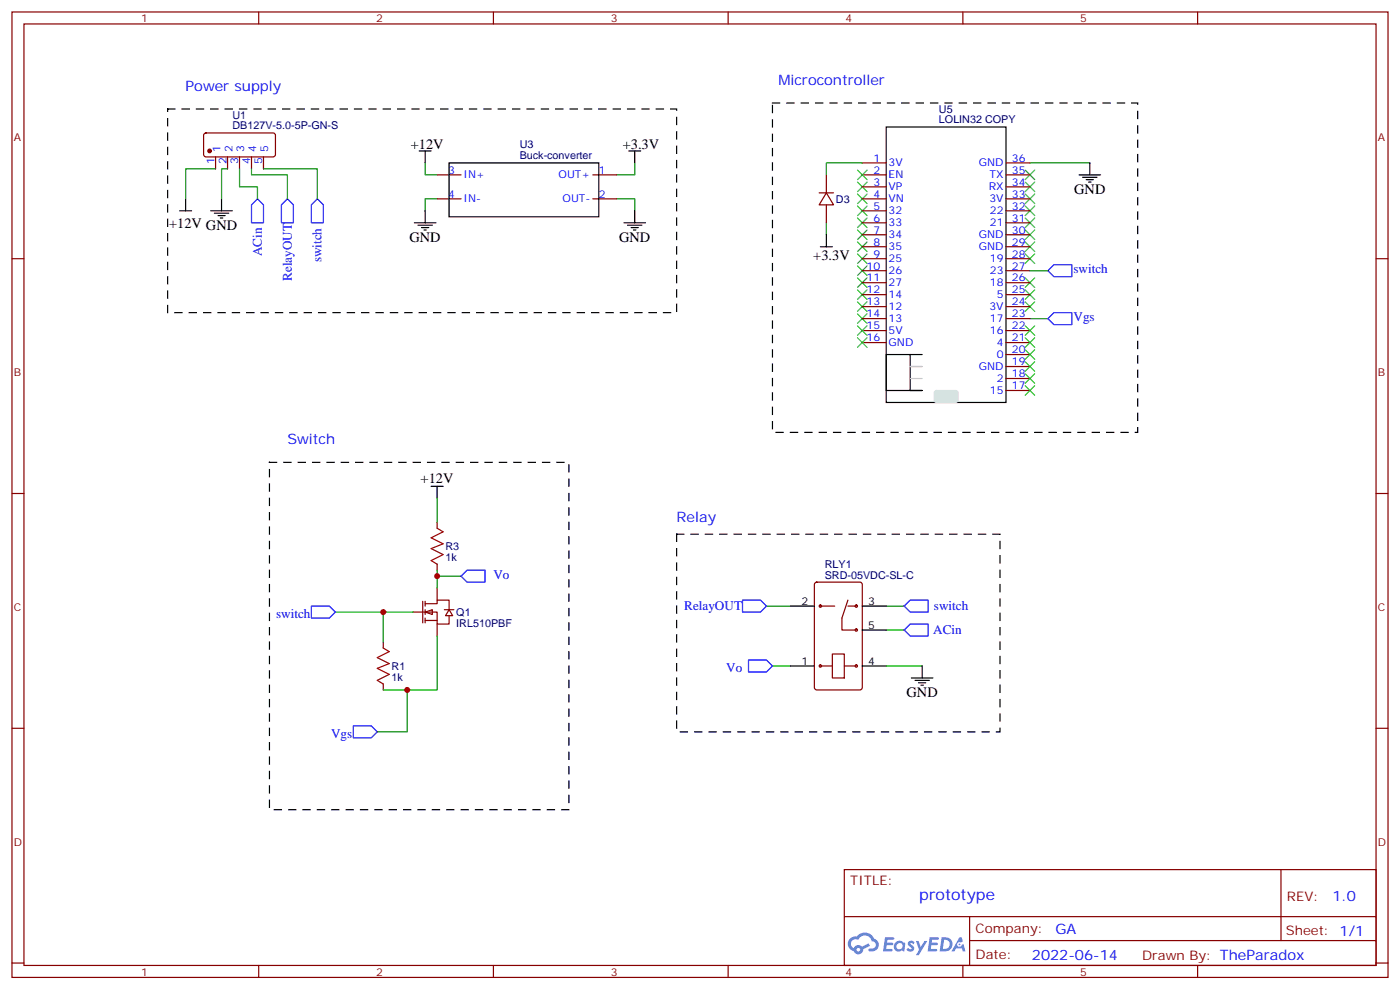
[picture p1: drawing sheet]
<svg xmlns="http://www.w3.org/2000/svg" width="412mm" height="292mm" viewBox="0 0 412 292" stroke-linecap="round" stroke-linejoin="round" font-family="sans-serif">
<g fill="none" stroke="#870000" stroke-width=".35">
<path d="M3.5 3.5h405.4v284.4h-405.4zM7.1 7.1h398.2v277.2h-398.2zM76.2 3.5v3.6M145.3 3.5v3.6M214.5 3.5v3.6M283.6 3.5v3.6M352.8 3.5v3.6M3.5 76.2h3.6M405.3 76.2h3.6M3.5 145.3h3.6M405.3 145.3h3.6M3.5 214.5h3.6"/>
<path d="M405.3 214.5h3.6M248.7 256.1h156.6v28.2h-156.6zM377.3 256.1v20.9M248.7 270h156.5M285.6 277h119.6M285.6 270v14.1M3.5 283.6h3.6M76.2 284.3v3.6M145.3 284.3v3.6M214.5 284.3v3.6M283.6 284.3v3.6M352.8 284.3v3.6"/>
<path d="M405.3 283.6h3.6"/>
</g>
<g fill="#5487ff">
<path d="M267.7 277.3a1.22 1.22 0 0 1 1.7 .3l-.4 .5a.47 .47 0 0 0-.3-.4 .47 .47 0 0 0-.5 .2l.1 .3a1.14 1.14 0 0 1 .8 1.7 1.14 1.14 0 0 1-1.9 0l-.2-.2 .5-.5 .7 .4a.29 .29 0 0 0 .3-.3 .29 .29 0 0 0-.2-.3 1.04 1.04 0 0 1-.6-1.7z"/>
<path d="M260.7 276h2.4l.3 .2-.2 .5-1.8 .1-.1 .8h1.5l.3 .4-.3 .4h-1.6l-.2 1.1h1.7l.2 .3-.2 .3-2.6 .1z"/>
<path d="M273.8 276h2.4l.3 .2-.1 .5-1.8 .1-.2 .8h1.6l.3 .4-.4 .4h-1.6l-.1 1.1h1.7l.2 .3-.2 .3-2.6 .1z"/>
<path d="M282.6 276.1h.7l.3 1.2-.6 .3a.69 .69 0 0 0-1 .3 .69 .69 0 0 0 .4 1 .69 .69 0 0 0 .9-.7l.5-.2 .6 2.2h-.8l-.2-.9h-1.8l-.5 .9h-.8z"/>
<path d="M269.8 277.1h.8l.6 1.8 1.1-1.8h.9l-2.6 4.2h-.8l.9-1.5z"/>
<path d="M277.4 276.1l-.6 4.1h1.3a2.11 2.11 0 0 0 2.5-2.1 2.11 2.11 0 0 0-2.5-2zM278.1 276.8a1.39 1.39 0 0 1 1.7 1.4 1.39 1.39 0 0 1-1.8 1.3h-.3z"/>
<path d="M263.7 277.7a1.54 1.54 0 0 0-.1 2.1 1.54 1.54 0 0 0 2.2 .2l.6 .2 .3-2.3-.2-.2-.4-.1a1.49 1.49 0 0 0-2.4 .1zM264 278.7a.94 .94 0 0 1 1.8 0 .94 .94 0 0 1-1.8 0z"/>
<path d="M250.4 276.4a2.18 2.18 0 0 0 1.1 3.7 1.44 1.44 0 0 0 1.6 1 1.44 1.44 0 0 0 1.2-1.5l2-1-.5-.8-1.9 1a1.47 1.47 0 0 0-2.4 .4 1.39 1.39 0 0 1-.7-1.9 1.39 1.39 0 0 1 2-.5 2.12 2.12 0 0 1 2.2-1.3 2.12 2.12 0 0 1 1.9 1.7 1.14 1.14 0 0 1 1.1 1.4 1.14 1.14 0 0 1-1.7 .8 .43 .43 0 0 0-.5 .3 .43 .43 0 0 0 .4 .5 1.98 1.98 0 0 0 2.5-1.2 1.98 1.98 0 0 0-1.2-2.5 3.1 3.1 0 0 0-5.3-.7l-.9 .1zM252.3 279.7a.55 .55 0 0 1 1.1 0 .55 .55 0 0 1-1.1 0z"/>
<circle cx="282.6" cy="278.1" r=".26"/>
</g>
<path d="M187 48v3.5h-5.3M243.4 65.6v3.5M261.1 178.5h5.2" fill="none" stroke="#008700" stroke-width=".35"/>
<path d="M93.5 58.6l1.7 1.7v5.3h-3.5v-5.3zM266.3 178.5l1.8-1.8h5.3v3.6h-5.3z" fill="none" stroke="#00f" stroke-width=".35"/>
<g fill="#fff" stroke="#870000" stroke-width=".35">
<path d="M125.2 180.3l2.2-.7v1.4z"/>
<path d="M132.3 179.6l1 1.7h-2.1z"/>
</g>
<g fill="none" stroke="#870000" stroke-width=".35">
<path d="M128.8 58.6h7M128.8 51.5h7M174.6 58.6h7.1M174.6 51.5h7.1M241.3 56.8h4.2M243.4 56.8l2.1 3.5h-4.2zM243.4 51.5v5.3M243.4 60.3v5.3M128.8 153.8v1.8M124.5 177.1v6.3M125.2 177.8h3.6v-1.1h3.5v2.9M125.2 177.1v1.4"/>
<path d="M125.2 179.6v1.4M128.8 166.2v1.7M128.8 173.2v3.5M130.9 179.6h2.8M240.1 171.7l.5-.3h12.7l.6 .5 .1 30.6-.5 .6-12.9 .1-.7-.5v-30.5zM241.7 178.5h4.2M249.8 176.7l-1.8 5.3v3.6h4.2M249.8 178.5h2.4M112.9 189.1v1.8M121.7 180.3h7.1v3.5h3.5v-2.5M125.2 182.7h3.6M125.2 182v1.4"/>
<path d="M128.8 183.8v3.5M241.7 196.1h3.5M245.2 192.6h3.5v7.1h-3.5zM248.7 196.1h3.5M112.9 201.4v1.8"/>
<circle cx="241.7" cy="178.5" r=".35"/>
<circle cx="252.2" cy="178.5" r=".35"/>
<circle cx="241.7" cy="196.1" r=".35"/>
<circle cx="252.2" cy="196.1" r=".35"/>
<circle cx="252.2" cy="185.6" r=".35"/>
</g>
<g fill="none" stroke="#008700" stroke-width=".35">
<path d="M125.2 48v3.5h3.6M128.8 58.6h-3.6v3.5M181.7 58.6h5.3v3.5M303.4 48h17.6M303.4 93.8h5.3M128.8 169.7h7M128.8 167.9v5.3M225.8 178.5h7M98.8 180.3h22.9M128.8 187.3v15.9h-15.9M227.5 196.1h5.3M261.1 196.1h10.5"/>
<path d="M261.1 185.6h5.2"/>
</g>
<g fill="none" stroke="#000" stroke-width=".35">
<path d="M261.1 37.4h35.2v81.1h-35.2zM123.5 44.5h3.5M125.2 44.5v3.5M132.3 48h44.1v15.9h-44.1zM185.2 44.5h3.5M187 44.5v3.5M317.9 51.5h6.3M318.9 52.2h4.2M320 52.9h2.1M320.7 53.6h.7M321 48v3.5M122.1 65.6h6.3"/>
<path d="M123.1 66.3h4.3M124.2 67h2.1M124.9 67.7h.7M125.2 62.1v3.5M183.8 65.6h6.3M184.9 66.3h4.2M185.9 67h2.1M186.6 67.7h.7M187 62.1v3.5M241.7 72.7h3.5M243.4 69.1v3.6M232.8 178.5h7.1"/>
<path d="M254 178.5h7.1M232.8 196.1h7.1M254 196.1h7.1M254 185.6h7.1M268.5 199.7h6.3M271.6 196.1v3.6M269.5 200.4h4.3M270.6 201.1h2.1M271.3 201.8h.7"/>
</g>
<g fill="none" stroke="#3c3" stroke-width=".35">
<path d="M252.6 57.2l2.8 2.8M252.6 53.6l2.8 2.8M255.4 57.2l-2.8 2.8M255.4 53.6l-2.8 2.8M302 57.2l2.8 2.8M302 53.6l2.8 2.8M302 50.1l2.8 2.8M304.8 57.2l-2.8 2.8M304.8 53.6l-2.8 2.8M304.8 50.1l-2.8 2.8M252.6 78.3l2.8 2.8M252.6 74.8l2.8 2.8"/>
<path d="M252.6 71.3l2.8 2.8M252.6 67.7l2.8 2.9M252.6 64.2l2.8 2.8M252.6 60.7l2.8 2.8M255.4 78.3l-2.8 2.8M255.4 74.8l-2.8 2.8M255.4 71.3l-2.8 2.8M255.4 67.7l-2.8 2.9M255.4 64.2l-2.8 2.8M255.4 60.7l-2.8 2.8M302 74.8l2.8 2.8M302 71.3l2.8 2.8"/>
<path d="M302 67.7l2.8 2.9M302 64.2l2.8 2.8M302 60.7l2.8 2.8M304.8 74.8l-2.8 2.8M304.8 71.3l-2.8 2.8M304.8 67.7l-2.8 2.9M304.8 64.2l-2.8 2.8M304.8 60.7l-2.8 2.8M252.6 92.4l2.8 2.8M252.6 88.9l2.8 2.8M252.6 85.4l2.8 2.8M252.6 81.8l2.8 2.9"/>
<path d="M255.4 92.4l-2.8 2.8M255.4 88.9l-2.8 2.8M255.4 85.4l-2.8 2.8M255.4 81.8l-2.8 2.9M302 88.9l2.8 2.8M302 85.4l2.8 2.8M302 81.8l2.8 2.9M304.8 88.9l-2.8 2.8M304.8 85.4l-2.8 2.8M304.8 81.8l-2.8 2.9"/>
</g>
<path d="M75.8 58.6l1.8 1.7v5.3h-3.5v-5.3zM84.7 58.6l1.7 1.7v5.3h-3.5v-5.3zM310.4 92.1h5.3v3.5h-5.3l-1.7-1.8zM137.6 167.9h5.3v3.5h-5.3l-1.8-1.7zM218.7 176.7h5.3l1.8 1.8-1.8 1.8h-5.3zM220.5 194.4h5.3l1.7 1.7-1.7 1.8h-5.3zM266.3 185.6l1.8-1.8h5.3v3.5h-5.3z" fill="none" stroke="#00f" stroke-width=".35"/>
<path d="M49.4 32.1h149.9v60h-149.9zM227.5 30.3h107.6v97.1h-107.6zM79.4 136.2h88.2v102.3h-88.2zM199.3 157.3h95.3v58.2h-95.3z" fill="none" stroke="#000" stroke-width=".35" stroke-dasharray="2.1 2.1"/>
<path d="M128.8 155.6l1.7 1-3.5 1.8 3.5 1.8-3.5 1.4 3.5 1.7-3.5 1.8 1.8 1.1M112.9 190.9l1.8 1-3.6 1.8 3.6 1.7-3.6 1.4 3.6 1.8-3.6 1.8 1.8 1" fill="none" stroke="#a10000" stroke-width=".35"/>
<path d="M275.4 115.2l.5-.2 5.9 .1 .4 .6v2.4l-.7 .4h-5.9l-.4-.7v-2.1z" fill="#dedede" stroke="#dedede" stroke-width=".35"/>
<path d="M261.1 104.4h7v10.6h-7z" fill="#fff" stroke="#000" stroke-width=".35"/>
<path d="M54.7 58.6v3.5M65.3 58.6v3.5M52.9 62.1h3.5M62.1 62.1h6.3M63.1 62.8h4.3M64.2 63.5h2.1M64.9 64.2h.7M268.1 104.4h3.5M271.6 115h-3.5h3.5M127 143.2h3.5M128.8 143.2v3.6" fill="none" stroke="#000" stroke-width=".35"/>
<path d="M268.1 108h3.5M268.1 111.5h3.5" fill="none" stroke="#ccc" stroke-width=".35"/>
<g fill="none" stroke="#870000" stroke-width=".35">
<path d="M60.2 39.4l.5-.2h20l.4 .7v5.9l-.7 .4-20-.1-.4-.6v-5.6zM63.5 46.2v3.5M67 46.2v3.5M70.6 46.2v3.5M74.1 46.2v3.5M77.6 46.2v3.5M254 51.5h7.1M254 55h7.1M254 58.6h7.1M254 48h7.1M296.3 51.5h7.1M296.3 55h7.1"/>
<path d="M296.3 58.6h7.1M296.3 48h7.1M254 62.1h7.1M254 65.6h7.1M254 69.1h7.1M254 72.7h7.1M254 76.2h7.1M254 79.7h7.1M296.3 62.1h7.1M296.3 65.6h7.1M296.3 69.1h7.1M296.3 72.7h7.1"/>
<path d="M296.3 76.2h7.1M296.3 79.7h7.1M254 83.3h7.1M254 86.8h7.1M254 90.3h7.1M254 93.8h7.1M254 97.4h7.1M296.3 83.3h7.1M296.3 86.8h7.1M296.3 90.3h7.1M296.3 93.8h7.1M296.3 97.4h7.1"/>
<path d="M254 100.9h7.1M296.3 100.9h7.1M296.3 104.4h7.1M296.3 108h7.1M296.3 111.5h7.1M296.3 115h7.1"/>
</g>
<path d="M63.5 49.7h-8.8v8.9M67 49.7h-1.7v8.9M70.6 49.7v5.3h5.2v3.6M74.1 49.7v1.8h10.6v7.1M77.6 49.7h15.9v8.9M254 48h-10.6v3.5M303.4 79.7h5.3M128.8 146.8v7M112.9 180.3v8.8M119.9 203.2v12.3h-8.8" fill="none" stroke="#008700" stroke-width=".35"/>
<g fill="none" stroke="#3c3" stroke-width=".35">
<path d="M252.6 50.1l2.8 2.8M255.4 50.1l-2.8 2.8M252.6 96l2.8 2.8M252.6 99.5l2.8 2.8M255.4 96l-2.8 2.8M255.4 99.5l-2.8 2.8M302 96l2.8 2.8M302 99.5l2.8 2.8M304.8 96l-2.8 2.8M304.8 99.5l-2.8 2.8M302 103l2.8 2.8M302 106.5l2.8 2.9"/>
<path d="M302 110.1l2.8 2.8M302 113.6l2.8 2.8M304.8 103l-2.8 2.8M304.8 106.5l-2.8 2.9M304.8 110.1l-2.8 2.8M304.8 113.6l-2.8 2.8"/>
</g>
<circle cx="61.7" cy="44.4" r=".53" fill="#870000" stroke="#870000" stroke-width=".35"/>
<path d="M308.7 79.7l1.7-1.7h5.3v3.5h-5.3zM91.7 178.5h5.3l1.8 1.8-1.8 1.7h-5.3zM104.1 213.8h5.3l1.7 1.7-1.7 1.8h-5.3z" fill="none" stroke="#00f" stroke-width=".35"/>
<g fill="#c00">
<circle cx="128.8" cy="169.7" r=".88"/>
<circle cx="112.9" cy="180.3" r=".88"/>
<circle cx="119.9" cy="203.2" r=".88"/>
</g>
<text font-size="4.6" fill="#00f" x="270.8" y="265.1">prototype</text>
<g font-size="4.2" fill="#00f">
<text x="54.7" y="26.8">Power supply</text>
<text x="229.3" y="25">Microcontroller</text>
<text x="84.7" y="130.9">Switch</text>
<text x="199.3" y="153.8">Relay</text>
<text x="392.5" y="265.4">1.0</text>
<text x="310.9" y="274.9">GA</text>
<text x="304" y="282.7">2022-06-14</text>
</g>
<g font-size="4.2">
<text x="121" y="43.7">+12V</text>
<text x="183.4" y="43.7">+3.3V</text>
<text x="316.4" y="57.2">GND</text>
<text x="49.8" y="67.1">+12V GND</text>
<text x="120.6" y="71.3">GND</text>
<text x="182.4" y="71.3">GND</text>
<text x="239.6" y="76.6">+3.3V</text>
<text x="123.9" y="142.1">+12V</text>
<text x="267.1" y="205.3">GND</text>
</g>
<g font-size="3.9" fill="#00f">
<text x="77.1" y="75.5" transform="rotate(-90 77.1 75.5)">ACin</text>
<text x="94.7" y="77.3" transform="rotate(-90 94.7 77.3)">switch</text>
<text x="85.9" y="82.8" transform="rotate(-90 85.9 82.8)">RelayOUT</text>
<text x="316.2" y="80.5">switch</text>
<text x="316.2" y="94.6">Vgs</text>
<text x="145.4" y="170.5">Vo</text>
<text x="201.6" y="179.8">RelayOUT</text>
<text x="275.1" y="179.8">switch</text>
<text x="81.3" y="182.1">switch</text>
<text x="274.9" y="186.8">ACin</text>
<text x="213.9" y="197.9">Vo</text>
<text x="97.5" y="217.4">Vgs</text>
</g>
<g font-size="3.9" fill="#800">
<text x="250.5" y="260.7">TITLE:</text>
<text x="379.1" y="265.4">REV:</text>
<text x="287.4" y="274.9">Company:</text>
<text x="378.7" y="275.5">Sheet: 1/1</text>
<text x="287.4" y="282.6">Date:</text>
<text x="336.4" y="282.7">Drawn By: TheParadox</text>
</g>
<g font-size="3.2" fill="#800">
<text x="41.6" y="6.5">1</text>
<text x="110.8" y="6.5">2</text>
<text x="179.9" y="6.5">3</text>
<text x="249.1" y="6.5">4</text>
<text x="318.2" y="6.5">5</text>
<text x="4.1" y="41.6">A</text>
<text x="405.9" y="41.6">A</text>
<text x="4.1" y="110.8">B</text>
<text x="405.9" y="110.8">B</text>
<text x="4.1" y="179.9">C</text>
<text x="405.9" y="179.9">C</text>
<text x="4.1" y="249.1">D</text>
<text x="405.9" y="249.1">D</text>
<text x="41.6" y="287.3">1</text>
<text x="110.8" y="287.3">2</text>
<text x="179.9" y="287.3">3</text>
<text x="249.1" y="287.3">4</text>
<text x="318.2" y="287.3">5</text>
</g>
<g font-size="3.2" fill="#000080">
<text x="68.5" y="34.9">U1</text>
<text x="276.6" y="33.2">U5</text>
<text x="68.5" y="38.1">DB127V-5.0-5P-GN-S</text>
<text x="276.6" y="36.3">LOLIN32 COPY</text>
<text x="153.1" y="46.7">Buck-converter</text>
<text x="153.1" y="43.5">U3</text>
<text x="246.2" y="59.7">D3</text>
<text x="131.2" y="165.2">1k</text>
<text x="131.2" y="162">R3</text>
<text x="243" y="167.2">RLY1</text>
<text x="242.9" y="170.4">SRD-05VDC-SL-C</text>
<text x="134.4" y="184.6">IRL510PBF</text>
<text x="134.4" y="181.4">Q1</text>
<text x="115.4" y="197.3">R1</text>
<text x="115.4" y="200.5">1k</text>
</g>
<g font-size="3.2" fill="#00f">
<text x="64.9" y="44.9" transform="rotate(-90 64.9 44.9)">1</text>
<text x="68.4" y="44.9" transform="rotate(-90 68.4 44.9)">2</text>
<text x="72" y="44.9" transform="rotate(-90 72 44.9)">3</text>
<text x="75.5" y="44.9" transform="rotate(-90 75.5 44.9)">4</text>
<text x="79" y="44.9" transform="rotate(-90 79 44.9)">5</text>
<text x="257.3" y="47.6">1</text>
<text x="298.1" y="47.6">36</text>
<text x="63.1" y="48.4" transform="rotate(-90 63.1 48.4)">1</text>
<text x="66.7" y="48.4" transform="rotate(-90 66.7 48.4)">2</text>
<text x="70.2" y="48.4" transform="rotate(-90 70.2 48.4)">3</text>
<text x="73.7" y="48.4" transform="rotate(-90 73.7 48.4)">4</text>
<text x="77.3" y="48.4" transform="rotate(-90 77.3 48.4)">5</text>
<text x="132" y="51.2">3</text>
<text x="136.5" y="52.6">IN+</text>
<text x="164.5" y="52.6">OUT+</text>
<text x="176.4" y="51.2">1</text>
<text x="257.3" y="51.2">2</text>
<text x="261.8" y="52.6">EN</text>
<text x="261.8" y="49">3V</text>
<text x="288.3" y="49">GND</text>
<text x="291.5" y="52.6">TX</text>
<text x="298.1" y="51.2">35</text>
<text x="132" y="58.2">4</text>
<text x="136.5" y="59.6">IN-</text>
<text x="165.7" y="59.6">OUT-</text>
<text x="176.4" y="58.2">2</text>
<text x="257.3" y="54.7">3</text>
<text x="257.3" y="58.2">4</text>
<text x="261.8" y="56.1">VP</text>
<text x="261.8" y="59.6">VN</text>
<text x="291.2" y="56.1">RX</text>
<text x="291.4" y="59.6">3V</text>
<text x="298.1" y="54.7">34</text>
<text x="298.1" y="58.2">33</text>
<text x="257.3" y="61.7">5</text>
<text x="257.3" y="65.3">6</text>
<text x="261.8" y="63.1">32</text>
<text x="291.6" y="63.1">22</text>
<text x="298.1" y="61.7">32</text>
<text x="298.1" y="65.3">31</text>
<text x="257.3" y="68.8">7</text>
<text x="261.8" y="66.7">33</text>
<text x="261.8" y="70.2">34</text>
<text x="288.3" y="70.2">GND</text>
<text x="291.6" y="66.7">21</text>
<text x="298.1" y="68.8">30</text>
<text x="257.3" y="72.3">8</text>
<text x="257.3" y="75.8">9</text>
<text x="261.8" y="73.7">35</text>
<text x="261.8" y="77.3">25</text>
<text x="288.3" y="73.7">GND</text>
<text x="291.6" y="77.3">19</text>
<text x="298.1" y="72.3">29</text>
<text x="298.1" y="75.8">28</text>
<text x="255.3" y="79.4">10</text>
<text x="255.3" y="82.9">11</text>
<text x="261.8" y="80.8">26</text>
<text x="291.6" y="80.8">23</text>
<text x="298.1" y="79.4">27</text>
<text x="298.1" y="82.9">26</text>
<text x="255.3" y="86.4">12</text>
<text x="255.3" y="90">13</text>
<text x="261.8" y="84.3">27</text>
<text x="261.8" y="87.8">14</text>
<text x="291.6" y="84.3">18</text>
<text x="293.6" y="87.8">5</text>
<text x="298.1" y="86.4">25</text>
<text x="298.1" y="90">24</text>
<text x="255.3" y="93.5">14</text>
<text x="261.8" y="91.4">12</text>
<text x="261.8" y="94.9">13</text>
<text x="291.4" y="91.4">3V</text>
<text x="291.6" y="94.9">17</text>
<text x="298.1" y="93.5">23</text>
<text x="255.3" y="97">15</text>
<text x="255.3" y="100.5">16</text>
<text x="261.8" y="98.4">5V</text>
<text x="261.8" y="102">GND</text>
<text x="291.6" y="98.4">16</text>
<text x="293.6" y="102">4</text>
<text x="298.1" y="97">22</text>
<text x="298.1" y="100.5">21</text>
<text x="293.6" y="105.5">0</text>
<text x="298.1" y="104.1">20</text>
<text x="298.1" y="107.6">19</text>
<text x="288.3" y="109">GND</text>
<text x="293.6" y="112.5">2</text>
<text x="298.1" y="111.1">18</text>
<text x="291.6" y="116.1">15</text>
<text x="298.1" y="114.7">17</text>
</g>
<g font-size="3.2">
<text x="236.1" y="178.2">2</text>
<text x="255.8" y="178.2">3</text>
<text x="255.8" y="185.2">5</text>
<text x="236.1" y="195.8">1</text>
<text x="255.8" y="195.8">4</text>
</g>
</svg>
